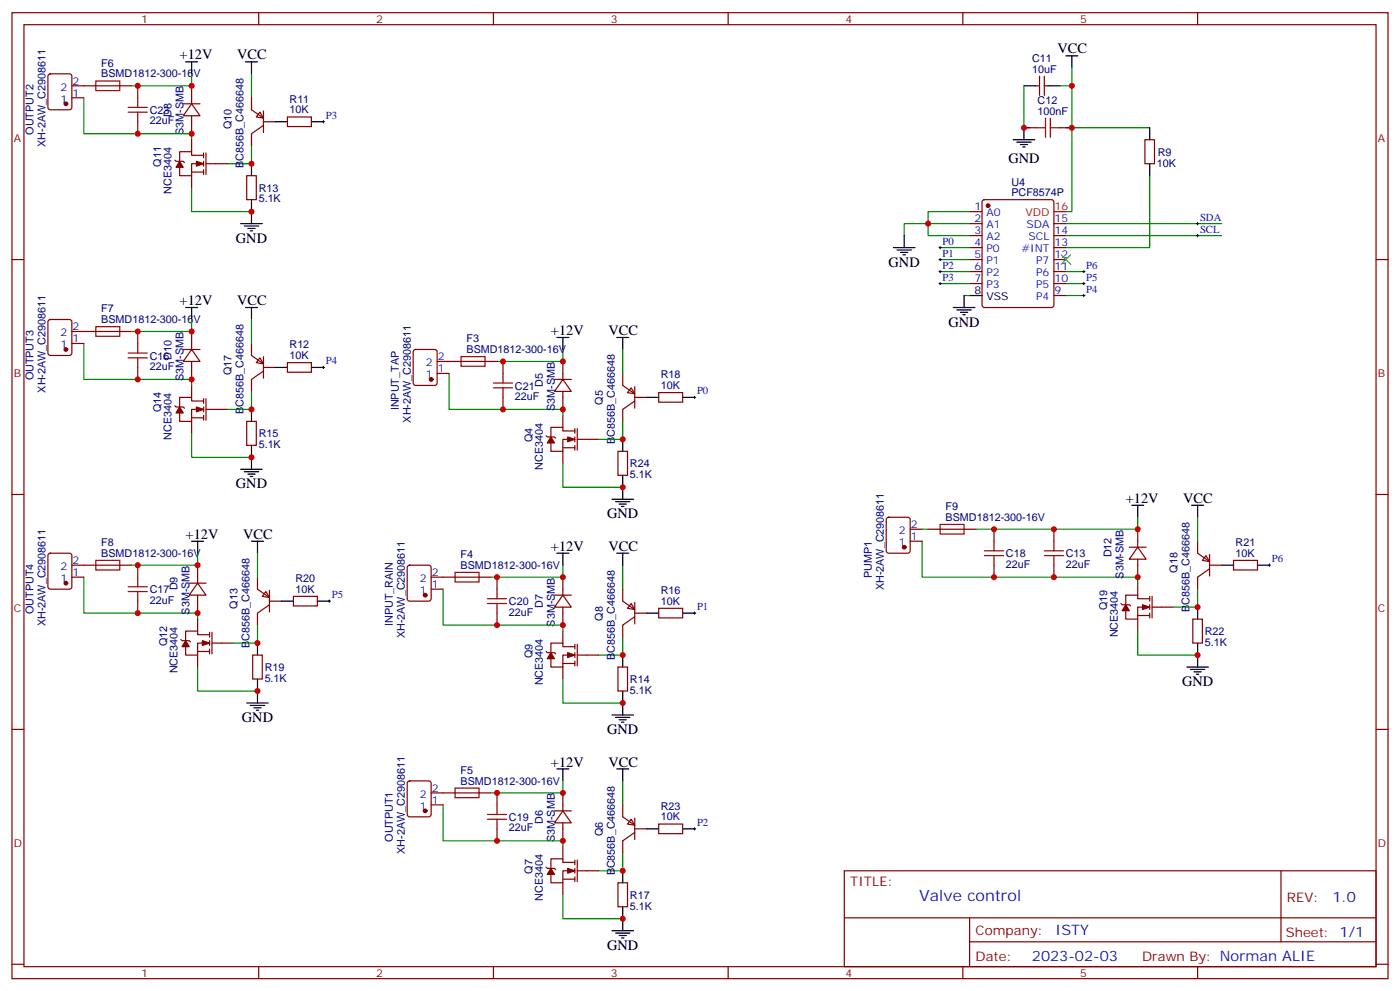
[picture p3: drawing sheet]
<svg xmlns="http://www.w3.org/2000/svg" width="412mm" height="292mm" viewBox="0 0 412 292" stroke-linecap="round" stroke-linejoin="round" font-family="sans-serif">
<g fill="none" stroke="#870000" stroke-width=".35">
<path d="M3.5 3.7h405.4v284.4h-405.4zM7.1 7.3h398.2v277.3h-398.2zM76.2 3.7v3.6M145.3 3.7v3.6M214.5 3.7v3.6M283.6 3.7v3.6M352.8 3.7v3.6M14.3 21.9l.5-.2h5.7l.6 .5 .1 9.4-.5 .7h-5.9l-.6-.4-.1-9.5zM21.2 25.3h17.6M21.2 28.8h3.5M40.6 25.3v3.5M40.6 35.8v3.6"/>
<path d="M54 30.6h4.9M56.4 30.6l2.5 3.5h-4.9zM56.4 25.3v5.3M56.4 34.1v5.3M74.1 28.8v3.5l3.5 2.5M76.6 33l1 1.8-2.1-.4zM77.6 36.9l-3.5 2.5v3.5M77.6 35.8h3.5M77.6 32.7v6.3M84.7 34.4h7v2.9h-7zM301.6 37.6h3.6M305.2 25.3h1"/>
<path d="M306.2 22.4v5.7M307.6 25.3h1.1M307.6 22.4v5.7M312.2 37.6h3.5M51.5 47.1l.4 .4h2.1l.3 .3M56.4 41.1v3.6M56.4 51.7v3.5M56.4 50.7h3.6M60 45.7h-3.6v-1h-3.5v2.8M60 48.2h-3.6v3.5h-3.5v-2.5M60 45v1.4M60 47.5v1.4"/>
<path d="M60 50v1.4M60.7 45v6.4M60.7 48.2h6.3M72.7 51.7h2.8v7.1h-2.8zM289.5 59l.5-.2h19.7l.7 .4v30.6l-.4 .7h-20l-.7-.4v-30.6zM337.3 41.1h2.8v7.1h-2.8zM3.5 76.4h3.6M285.8 76.4h3.5M285.8 62.3h3.5M285.8 65.8h3.5M285.8 69.4h3.5M285.8 72.9h3.5"/>
<path d="M285.8 79.9h3.5M310.4 76.4h3.6M310.4 65.8h3.6M310.4 69.4h3.6M310.4 72.9h3.6M310.4 79.9h3.6M405.3 76.4h3.6M14.3 94.3l.5-.2h5.7l.6 .4 .1 9.4-.5 .7h-5.9l-.6-.4-.1-9.4zM21.2 97.6h17.6M40.6 97.6v3.5M56.4 97.6v5.3M285.8 83.5h3.5"/>
<path d="M310.4 83.5h3.6M310.4 87h3.6M21.2 101.1h3.5M40.6 108.2v3.5M51.5 119.5l.4 .3h2.1l.3 .4M54 102.9h4.9M56.4 102.9l2.5 3.5h-4.9zM56.4 106.4v5.3M56.4 113.5v3.5M60 118h-3.6v-1h-3.5v2.8M60 117.3v1.4M60 119.8v1.4"/>
<path d="M60.7 117.3v6.4M74.1 101.1v3.5l3.5 2.5M76.6 105.3l1 1.8-2.1-.3zM77.6 109.2l-3.5 2.5v3.5M77.6 105v6.3M77.6 108.2h3.5M84.7 106.8h7v2.8h-7zM121.9 103.1l.5-.2h5.7l.6 .4 .1 9.4-.5 .7-5.9 .1-.6-.5-.1-9.4zM128.8 106.4h17.6M128.8 109.9h3.5M148.2 106.4v3.5M148.2 117v3.5"/>
<path d="M163.3 111.7h5M165.8 111.7l2.5 3.5h-5zM165.8 106.4v5.3M165.8 115.2v5.3M183.4 109.9v3.6l3.6 2.4M185.9 114.2l1.1 1.7-2.1-.3zM187 118l-3.6 2.5v3.5M187 117h3.5M187 113.8v6.4M194 115.6h7.1v2.8h-7.1zM56.4 124v3.6M56.4 123h3.6"/>
<path d="M60 120.5h-3.6v3.5h-3.5v-2.4M60 122.3v1.4M60.7 120.5h6.3M72.7 124h2.8v7.1h-2.8zM160.9 128.3l.3 .3h2.1l.4 .4M165.8 131.8h3.5M165.8 122.3v3.5M165.8 132.9v3.5M169.3 126.9h-3.5v-1.1h-3.5v2.8M169.3 129.3h-3.5v3.6h-3.5v-2.5M169.3 126.2v1.4M169.3 128.6v1.4"/>
<path d="M169.3 131.1v1.4M170 126.2v6.3M170 129.3h6.4M182 132.9h2.9v7h-2.9zM3.5 145.6h3.6M261.3 152.5l.5-.2h5.6l.7 .4v9.4l-.5 .7h-5.8l-.7-.4v-9.4zM268.1 159.3h3.5M268.1 155.8h3.5M273.4 155.8h14.1M292.8 155.8v3.5M310.4 155.8v3.5M335.1 155.8v5.3"/>
<path d="M352.8 159.3v3.5l3.5 2.5M405.3 145.6h3.6M14.3 163l.5-.2h5.7l.6 .5 .1 9.4-.5 .7h-5.9l-.6-.4-.1-9.5zM21.2 166.4h17.6M21.2 169.9h3.5M40.6 166.4v3.5M40.6 177v3.5M55.7 171.7h5M58.2 171.7l2.5 3.5h-5zM58.2 166.4v5.3M58.2 175.2v5.3M75.8 169.9v3.5l3.6 2.5"/>
<path d="M78.3 174.1l1.1 1.8-2.1-.4zM79.4 178l-3.6 2.5v3.5M79.4 177h3.5M79.4 173.8v6.3M86.4 175.5h7.1v2.9h-7.1zM120.2 166.6l.4-.2h5.7l.6 .4 .1 9.4-.5 .7-5.9 .1-.6-.5-.1-9.4zM127 169.9h17.6M127 173.4h3.5M146.4 169.9v3.5M163.3 175.2h5M165.8 175.2l2.5 3.5h-5zM165.8 169.9v5.3"/>
<path d="M165.8 178.7v5.3M183.4 173.4v3.6l3.6 2.4M185.9 177.7l1.1 1.7-2.1-.3zM187 177.3v6.4M194 179.1h7.1v2.8h-7.1zM292.8 166.4v3.5M310.4 166.4v3.5M330.2 177.7l.4 .3h2.1l.3 .4M332.7 161.1h4.9M335.1 161.1l2.5 3.5h-4.9zM335.1 164.6v5.3M335.1 171.7v3.5"/>
<path d="M338.7 176.2h-3.6v-1h-3.5v2.8M338.7 178.7h-3.6v3.5h-3.5v-2.4M338.7 175.5v1.5M338.7 178v1.4M339.4 175.5v6.4M339.4 178.7h6.3M355.2 163.5l1.1 1.8-2.1-.3zM356.3 167.4l-3.5 2.5v3.5M356.3 166.4h3.5M356.3 163.2v6.3M363.4 165h7v2.8h-7zM53.3 188.2l.3 .4h2.1l.4 .3"/>
<path d="M58.2 191.8h3.5M58.2 182.2v3.6M58.2 192.8v3.6M61.7 186.8h-3.5v-1h-3.5v2.8M61.7 189.3h-3.5v3.5h-3.5v-2.4M61.7 186.1v1.4M61.7 188.6v1.4M61.7 191.1v1.4M62.4 186.1v6.4M62.4 189.3h6.4M74.4 192.8h2.9v7.1h-2.9zM146.4 180.5v3.5"/>
<path d="M160.9 191.8l.3 .3h2.1l.4 .4M165.8 185.8v3.5M165.8 196.4v3.5M165.8 195.3h3.5M169.3 190.4h-3.5v-1.1h-3.5v2.8M169.3 192.8h-3.5v3.6h-3.5v-2.5M169.3 189.7v1.4M169.3 192.1v1.4M169.3 194.6v1.4M170 189.7v6.3M170 192.8h6.4M182 196.4h2.9v7h-2.9z"/>
<path d="M187 181.5l-3.6 2.5v3.5M187 180.5h3.5M335.1 181.2h3.6M335.1 182.2v3.6M338.7 180.5v1.4M351.4 182.2h2.8v7.1h-2.8zM3.5 214.7h3.6M405.3 214.7h3.6M120.2 230.1l.4-.2h5.7l.6 .4 .1 9.4-.5 .7-5.9 .1-.6-.5-.1-9.4zM127 233.4h17.6M127 236.9h3.5M146.4 233.4v3.5"/>
<path d="M163.3 238.7h5M165.8 238.7l2.5 3.5h-5zM165.8 233.4v5.3M183.4 236.9v3.6l3.6 2.4M146.4 244v3.5M160.9 255.3l.3 .3h2.1l.4 .4M165.8 242.2v5.3M165.8 249.3v3.5M165.8 259.9v3.5M165.8 258.8h3.5M169.3 253.9h-3.5v-1.1h-3.5v2.8M169.3 256.3h-3.5v3.6h-3.5v-2.5"/>
<path d="M169.3 253.2v1.4M169.3 255.6v1.4M169.3 258.1v1.4M170 253.2v6.3M170 256.3h6.4M182 259.9h2.9v7h-2.9zM185.9 241.2l1.1 1.7-2.1-.3zM187 245l-3.6 2.5v3.5M187 240.8v6.4M187 244h3.5M194 242.6h7.1v2.8h-7.1zM248.7 256.3h156.6v28.3h-156.6z"/>
<path d="M377.3 256.4v20.8M248.7 270.2h156.5M285.6 277.2h119.6M285.6 270.2v14.1M3.5 283.8h3.6M76.2 284.6v3.5M145.3 284.6v3.5M214.5 284.6v3.5M283.6 284.6v3.5M352.8 284.6v3.5M405.3 283.8h3.6"/>
</g>
<g fill="none" stroke="#a10000" stroke-width=".35">
<path d="M28.2 23.8h7.1v2.9h-7.1zM37.7 31.6h5.7M37.7 33h5.7M40.6 28.8v2.8M40.6 33v2.8M305.2 37.6h2.8M308 34.8v5.6M309.4 34.8v5.6M309.4 37.6h2.8M28.2 96.2h7.1v2.8h-7.1zM37.7 103.9h5.7M37.7 105.3h5.7"/>
<path d="M40.6 101.1v2.8M40.6 105.3v2.9M135.8 105h7.1v2.8h-7.1zM145.3 112.7h5.7M145.3 114.2h5.7M148.2 109.9v2.8M148.2 114.2v2.8M276.9 154.4h7.1v2.8h-7.1zM292.8 159.3v2.8M310.4 159.3v2.8M28.2 165h7.1v2.8h-7.1zM37.7 172.7h5.7"/>
<path d="M37.7 174.1h5.7M40.6 169.9v2.8M40.6 174.1v2.9M134.1 168.5h7v2.8h-7zM143.6 176.2h5.6M143.6 177.7h5.6M146.4 173.4v2.8M146.4 177.7v2.8M290 162.1h5.6M290 163.5h5.6M292.8 163.5v2.9M307.6 162.1h5.7"/>
<path d="M307.6 163.5h5.7M310.4 163.5v2.9M134.1 232h7v2.8h-7zM143.6 239.7h5.6M146.4 236.9v2.8M143.6 241.2h5.6M146.4 241.2v2.8"/>
</g>
<g fill="none" stroke="#008700" stroke-width=".35">
<path d="M315.7 20v42.3h-1.7M24.7 28.8v10.6h31.7v1.7M56.4 21.7v3.6h-17.6M74.1 21.7v7.1M301.6 25.3v12.3h1.8M312.2 25.3h3.5M314 37.6h24.7M56.4 55.2v7.1h17.7M74.1 42.9v5.3h-7.1M338.7 51.7v21.2h-24.7M266.3 69.4v-3.6h7.1v3.6h12.4M276.9 79.9h8.9"/>
<path d="M276.9 72.9h8.9M276.9 76.4h8.9M285.8 62.3h-12.4v3.5h12.4M314 79.9h5.3M314 69.4h45.8M314 65.8h45.8M56.4 94.1v3.5h-17.6M74.1 94.1v7M276.9 83.5h8.9M284 87h1.8M314 87h5.3M314 83.5h5.3"/>
<path d="M24.7 101.1v10.6h31.7v1.8M74.1 115.2v5.3h-7.1M132.3 109.9v10.6h33.5v1.8M165.8 102.9v3.5h-19.4M183.4 102.9v7M56.4 127.6v7h17.7M165.8 136.4v7h17.6M183.4 124v5.3h-7M271.6 159.3v10.6h63.5v1.8M271.6 155.8h1.8M335.1 152.3v3.5h-47.6M352.8 152.3v7"/>
<path d="M24.7 169.9v10.6h33.5v1.7M58.2 162.8v3.6h-19.4M75.8 162.8v7.1M130.5 173.4v10.6h35.3v1.8M165.8 166.4v3.5h-21.2M183.4 166.4v7M352.8 173.4v5.3h-7.1M58.2 196.4v7h17.6M75.8 184v5.3h-7M165.8 199.9v7h17.6M183.4 187.5v5.3h-7M335.1 185.8v7h17.7"/>
<path d="M130.5 236.9v10.6h35.3v1.8M165.8 229.9v3.5h-21.2M183.4 229.9v7M183.4 251v5.3h-7M165.8 263.4v7h17.6"/>
</g>
<g fill="none" stroke="#000" stroke-width=".29">
<path d="M94.9 35.8h.7M95.2 35.5v.7M276.6 79.9h.7M276.6 76.4h.7M276.6 72.9h.7M276.9 72.5v.7M276.9 76.1v.7M276.9 79.6v.7M318.9 79.9h.7M319.3 79.6v.7M352.4 65.8h.7M352.4 69.4h.7"/>
<path d="M352.8 65.5v.7M352.8 69v.7M276.6 83.5h.7M276.9 83.1v.7M318.9 83.5h.7M318.9 87h.7M319.3 83.1v.7M319.3 86.6v.7M94.9 108.2h.7M95.2 107.8v.7M204.3 117h.7M204.6 116.6v.7"/>
<path d="M96.7 177h.7M97 176.6v.7M373.6 166.4h.7M373.9 166v.7M204.3 180.5h.7M204.6 180.1v.7M204.3 244h.7M204.6 243.6v.7"/>
</g>
<g fill="#870000" stroke="#870000" stroke-width=".35">
<path d="M162.3 128.6l1 1.8h-2.1z"/>
<path d="M167.2 128.6l2.1 .7-2.1 .7z"/>
<path d="M162.3 255.6l1 1.8h-2.1z"/>
<path d="M167.2 255.6l2.1 .7-2.1 .7z"/>
<path d="M162.3 192.1l1 1.8h-2.1z"/>
<path d="M167.2 192.1l2.1 .7-2.1 .7z"/>
<path d="M52.9 47.5l1.1 1.7h-2.1z"/>
<path d="M57.9 47.5l2.1 .7-2.1 .7z"/>
<path d="M54.7 188.6l1 1.8h-2.1z"/>
<path d="M59.6 188.6l2.1 .7-2.1 .7z"/>
<path d="M52.9 119.8l1.1 1.8h-2.1z"/>
<path d="M57.9 119.8l2.1 .7-2.1 .7z"/>
<path d="M331.6 178l1.1 1.8h-2.1z"/>
<path d="M336.5 178l2.2 .7-2.2 .7z"/>
<circle cx="291" cy="60.5" r=".53"/>
<circle cx="127" cy="111.7" r=".53"/>
<circle cx="125.2" cy="175.2" r=".53"/>
<circle cx="125.2" cy="238.7" r=".53"/>
<circle cx="19.4" cy="30.6" r=".53"/>
<circle cx="19.4" cy="102.9" r=".53"/>
<circle cx="19.4" cy="171.7" r=".53"/>
<circle cx="266.3" cy="161.1" r=".53"/>
</g>
<g fill="none" stroke="#000" stroke-width=".35">
<path d="M54.7 18.2h3.5M56.4 18.2v3.5M72.3 18.2h3.5M74.1 18.2v3.5M314 16.4h3.5M315.7 16.4v3.6M81.1 35.8h3.6M91.7 35.8h3.5M301.6 37.6v3.5M301.6 25.3h3.6M308.7 25.3h3.5M338.7 37.6v3.5"/>
<path d="M74.1 48.2v3.5M74.1 58.8v7M298.4 41.1h6.4M299.5 41.8h4.2M300.6 42.5h2.1M301.3 43.3h.7M338.7 48.2v3.5M70.9 65.8h6.4M72 66.5h4.2M73 67.2h2.1M73.7 67.9h.7M263.2 72.9h6.3"/>
<path d="M264.2 73.6h4.3M265.3 74.3h2.1M266 75h.7M266.3 69.4v3.5M54.7 90.5h3.5M56.4 90.5v3.6M72.3 90.5h3.5M74.1 90.5v3.6M164 99.3h3.6M165.8 99.3v3.6M181.7 99.3h3.5M183.4 99.3v3.6"/>
<path d="M280.8 90.5h6.4M281.9 91.2h4.2M282.9 91.9h2.1M283.6 92.6h.7M284 87v3.5M285.8 87h3.5M81.1 108.2h3.6M91.7 108.2h3.5M190.5 117h3.5M201.1 117h3.5M70.9 138.1h6.4M72 138.9h4.2"/>
<path d="M73 139.6h2.1M74.1 120.5v3.5M74.1 131.1v7M183.4 129.3v3.6M183.4 139.9v7.1M56.4 159.3h3.6M58.2 159.3v3.5M73.7 140.3h.7M74.1 159.3h3.5M75.8 159.3v3.5M180.3 147h6.3M181.3 147.7h4.3"/>
<path d="M182.4 148.4h2.1M183.1 149.1h.7M333.4 148.7h3.5M335.1 148.7v3.6M351 148.7h3.5M352.8 148.7v3.6M82.9 177h3.5M93.5 177h3.5M164 162.8h3.6M165.8 162.8v3.6M181.7 162.8h3.5M183.4 162.8v3.6"/>
<path d="M352.8 178.7v3.5M359.8 166.4h3.6M370.4 166.4h3.5M75.8 189.3v3.5M75.8 199.9v7M183.4 192.8v3.6M190.5 180.5h3.5M201.1 180.5h3.5M349.6 196.4h6.4M350.7 197.1h4.2M351.7 197.8h2.1M352.4 198.5h.7"/>
<path d="M352.8 189.3v7.1M72.7 206.9h6.3M73.7 207.6h4.3M74.8 208.4h2.1M75.5 209.1h.7M180.3 210.5h6.3M181.3 211.2h4.3M182.4 211.9h2.1M183.1 212.6h.7M183.4 203.4v7.1M164 226.3h3.6M165.8 226.3v3.6"/>
<path d="M181.7 226.3h3.5M183.4 226.3v3.6M183.4 256.3v3.6M190.5 244h3.5M201.1 244h3.5M180.3 274h6.3M181.3 274.7h4.3M182.4 275.4h2.1M183.1 276.1h.7M183.4 266.9v7.1"/>
</g>
<path d="M310.4 62.3h3.6" fill="none" stroke="#f00" stroke-width=".35"/>
<path d="M312.6 75l2.8 2.8M315.4 75l-2.8 2.8" fill="none" stroke="#3c3" stroke-width=".35"/>
<g fill="#c00">
<circle cx="165.8" cy="106.4" r=".88"/>
<circle cx="58.2" cy="166.4" r=".88"/>
<circle cx="56.4" cy="97.6" r=".88"/>
<circle cx="56.4" cy="25.3" r=".88"/>
<circle cx="165.8" cy="233.4" r=".88"/>
<circle cx="165.8" cy="169.9" r=".88"/>
<circle cx="165.8" cy="120.5" r=".88"/>
<circle cx="165.8" cy="247.5" r=".88"/>
<circle cx="165.8" cy="184" r=".88"/>
<circle cx="56.4" cy="39.4" r=".88"/>
<circle cx="58.2" cy="180.5" r=".88"/>
<circle cx="56.4" cy="111.7" r=".88"/>
<circle cx="315.7" cy="37.6" r=".88"/>
<circle cx="301.6" cy="37.6" r=".88"/>
<circle cx="273.4" cy="65.8" r=".88"/>
<circle cx="315.7" cy="25.3" r=".88"/>
<circle cx="74.1" cy="48.2" r=".88"/>
<circle cx="74.1" cy="62.3" r=".88"/>
<circle cx="335.1" cy="169.9" r=".88"/>
<circle cx="335.1" cy="155.8" r=".88"/>
<circle cx="74.1" cy="120.5" r=".88"/>
<circle cx="74.1" cy="134.6" r=".88"/>
<circle cx="75.8" cy="189.3" r=".88"/>
<circle cx="75.8" cy="203.4" r=".88"/>
<circle cx="183.4" cy="256.3" r=".88"/>
<circle cx="183.4" cy="270.4" r=".88"/>
<circle cx="183.4" cy="192.8" r=".88"/>
<circle cx="183.4" cy="206.9" r=".88"/>
<circle cx="183.4" cy="129.3" r=".88"/>
<circle cx="183.4" cy="143.4" r=".88"/>
<circle cx="352.8" cy="178.7" r=".88"/>
<circle cx="352.8" cy="192.8" r=".88"/>
<circle cx="40.6" cy="25.3" r=".88"/>
<circle cx="40.6" cy="39.4" r=".88"/>
<circle cx="40.6" cy="97.6" r=".88"/>
<circle cx="40.6" cy="111.7" r=".88"/>
<circle cx="40.6" cy="166.4" r=".88"/>
<circle cx="40.6" cy="180.5" r=".88"/>
<circle cx="146.4" cy="233.4" r=".88"/>
<circle cx="146.4" cy="247.5" r=".88"/>
<circle cx="146.4" cy="169.9" r=".88"/>
<circle cx="146.4" cy="184" r=".88"/>
<circle cx="148.2" cy="106.4" r=".88"/>
<circle cx="148.2" cy="120.5" r=".88"/>
<circle cx="310.4" cy="155.8" r=".88"/>
<circle cx="310.4" cy="169.9" r=".88"/>
<circle cx="292.8" cy="155.8" r=".88"/>
<circle cx="292.8" cy="169.9" r=".88"/>
</g>
<text font-size="4.6" fill="#00f" x="270.8" y="265.4">Valve control</text>
<g font-size="4.2">
<text x="52.9" y="17.5">+12V</text>
<text x="69.8" y="17.5">VCC</text>
<text x="311.5" y="15.7">VCC</text>
<text x="297" y="47.9">GND</text>
<text x="69.5" y="71.5">GND</text>
<text x="261.8" y="78.5">GND</text>
<text x="52.9" y="89.8">+12V</text>
<text x="69.8" y="89.8">VCC</text>
<text x="162.3" y="98.6">+12V</text>
<text x="179.2" y="98.6">VCC</text>
<text x="279.4" y="96.2">GND</text>
<text x="69.5" y="143.8">GND</text>
<text x="331.6" y="148">+12V</text>
<text x="348.5" y="148">VCC</text>
<text x="178.9" y="152.6">GND</text>
<text x="54.7" y="158.6">+12V</text>
<text x="71.6" y="158.6">VCC</text>
<text x="162.3" y="162.1">+12V</text>
<text x="179.2" y="162.1">VCC</text>
<text x="348.2" y="202">GND</text>
<text x="71.3" y="212.6">GND</text>
<text x="178.9" y="216.1">GND</text>
<text x="162.3" y="225.6">+12V</text>
<text x="179.2" y="225.6">VCC</text>
<text x="178.9" y="279.6">GND</text>
</g>
<g font-size="4.2" fill="#00f">
<text x="392.5" y="265.6">1.0</text>
<text x="310.9" y="275.2">ISTY</text>
<text x="304" y="283">2023-02-03</text>
</g>
<g font-size="3.9" fill="#800">
<text x="250.5" y="260.9">TITLE:</text>
<text x="379.1" y="265.6">REV:</text>
<text x="287.4" y="275.1">Company:</text>
<text x="378.7" y="275.7">Sheet: 1/1</text>
<text x="287.4" y="282.8">Date:</text>
<text x="336.4" y="282.9">Drawn By: Norman ALIE</text>
</g>
<g font-size="3.2" fill="#800">
<text x="41.6" y="6.7">1</text>
<text x="110.8" y="6.7">2</text>
<text x="179.9" y="6.7">3</text>
<text x="249.1" y="6.7">4</text>
<text x="318.2" y="6.7">5</text>
<text x="4.1" y="41.8">A</text>
<text x="405.9" y="41.8">A</text>
<text x="4.1" y="111">B</text>
<text x="405.9" y="111">B</text>
<text x="4.1" y="180.1">C</text>
<text x="405.9" y="180.1">C</text>
<text x="4.1" y="249.3">D</text>
<text x="405.9" y="249.3">D</text>
<text x="41.6" y="287.5">1</text>
<text x="110.8" y="287.5">2</text>
<text x="179.9" y="287.5">3</text>
<text x="249.1" y="287.5">4</text>
<text x="318.2" y="287.5">5</text>
</g>
<g font-size="3.2" fill="#000080">
<text x="29.8" y="22.8">BSMD1812-300-16V</text>
<text x="29.8" y="19.6">F6</text>
<text x="304" y="21.4">10uF</text>
<text x="304" y="18.2">C11</text>
<text x="44.1" y="33.5">C23</text>
<text x="50.5" y="34.4" transform="rotate(-90 50.5 34.4)">D8</text>
<text x="85.3" y="33.4">10K</text>
<text x="85.3" y="30.2">R11</text>
<text x="305.7" y="33.7">100nF</text>
<text x="305.7" y="30.6">C12</text>
<text x="9.9" y="39.7" transform="rotate(-90 9.9 39.7)">OUTPUT2</text>
<text x="44.1" y="36.6">22uF</text>
<text x="54" y="39.8" transform="rotate(-90 54 39.8)">S3M-SMB</text>
<text x="68.2" y="38" transform="rotate(-90 68.2 38)">Q10</text>
<text x="13.4" y="43.3" transform="rotate(-90 13.4 43.3)">XH-2AW_C2908611</text>
<text x="341" y="45.8">R9</text>
<text x="47.5" y="49" transform="rotate(-90 47.5 49)">Q11</text>
<text x="71.7" y="49.6" transform="rotate(-90 71.7 49.6)">BC856B_C466648</text>
<text x="340.8" y="49">10K</text>
<text x="50.6" y="57.1" transform="rotate(-90 50.6 57.1)">NCE3404</text>
<text x="76.2" y="59.6">5.1K</text>
<text x="76.2" y="56.4">R13</text>
<text x="297.9" y="57.6">PCF8574P</text>
<text x="297.9" y="54.7">U4</text>
<text x="29.8" y="95.1">BSMD1812-300-16V</text>
<text x="29.8" y="91.9">F7</text>
<text x="137.4" y="100.8">F3</text>
<text x="44.1" y="105.8">C16</text>
<text x="50.5" y="105.9" transform="rotate(-90 50.5 105.9)">D10</text>
<text x="85.3" y="105.7">10K</text>
<text x="85.3" y="102.5">R12</text>
<text x="137.4" y="103.9">BSMD1812-300-16V</text>
<text x="9.9" y="112" transform="rotate(-90 9.9 112)">OUTPUT3</text>
<text x="44.1" y="108.9">22uF</text>
<text x="54.1" y="112.1" transform="rotate(-90 54.1 112.1)">S3M-SMB</text>
<text x="68.2" y="110.4" transform="rotate(-90 68.2 110.4)">Q17</text>
<text x="159.9" y="113.8" transform="rotate(-90 159.9 113.8)">D5</text>
<text x="194.7" y="111.3">R18</text>
<text x="13.4" y="115.6" transform="rotate(-90 13.4 115.6)">XH-2AW_C2908611</text>
<text x="151.7" y="117.7">22uF</text>
<text x="151.7" y="114.7">C21</text>
<text x="177.6" y="119.2" transform="rotate(-90 177.6 119.2)">Q5</text>
<text x="194.7" y="114.5">10K</text>
<text x="47.5" y="121.3" transform="rotate(-90 47.5 121.3)">Q14</text>
<text x="71.7" y="121.9" transform="rotate(-90 71.7 121.9)">BC856B_C466648</text>
<text x="117.5" y="120.8" transform="rotate(-90 117.5 120.8)">INPUT_TAP</text>
<text x="121" y="124.4" transform="rotate(-90 121 124.4)">XH-2AW_C2908611</text>
<text x="163.4" y="121" transform="rotate(-90 163.4 121)">S3M-SMB</text>
<text x="50.6" y="129.4" transform="rotate(-90 50.6 129.4)">NCE3404</text>
<text x="76.2" y="131.9">5.1K</text>
<text x="76.2" y="128.7">R15</text>
<text x="156.8" y="130.2" transform="rotate(-90 156.8 130.2)">Q4</text>
<text x="181.1" y="130.7" transform="rotate(-90 181.1 130.7)">BC856B_C466648</text>
<text x="185.6" y="137.5">R24</text>
<text x="159.9" y="138.2" transform="rotate(-90 159.9 138.2)">NCE3404</text>
<text x="185.6" y="140.7">5.1K</text>
<text x="278.5" y="153.3">BSMD1812-300-16V</text>
<text x="278.5" y="150.1">F9</text>
<text x="29.8" y="160.7">F8</text>
<text x="364" y="160.7">R21</text>
<text x="29.8" y="163.9">BSMD1812-300-16V</text>
<text x="135.7" y="167.4">BSMD1812-300-16V</text>
<text x="135.7" y="164.3">F4</text>
<text x="296.3" y="167.1">22uF</text>
<text x="296.3" y="164.1">C18</text>
<text x="314" y="167.1">22uF</text>
<text x="314" y="164.1">C13</text>
<text x="327.4" y="164.1" transform="rotate(-90 327.4 164.1)">D12</text>
<text x="364" y="163.9">10K</text>
<text x="52.3" y="173.8" transform="rotate(-90 52.3 173.8)">D9</text>
<text x="87.1" y="171.3">R20</text>
<text x="256.8" y="170.2" transform="rotate(-90 256.8 170.2)">PUMP1</text>
<text x="260.3" y="173.8" transform="rotate(-90 260.3 173.8)">XH-2AW_C2908611</text>
<text x="331" y="170.3" transform="rotate(-90 331 170.3)">S3M-SMB</text>
<text x="346.9" y="168.6" transform="rotate(-90 346.9 168.6)">Q18</text>
<text x="44.1" y="177.7">22uF</text>
<text x="44.1" y="174.6">C17</text>
<text x="70" y="179.1" transform="rotate(-90 70 179.1)">Q13</text>
<text x="87.1" y="174.5">10K</text>
<text x="149.9" y="178.2">C20</text>
<text x="159.9" y="179.1" transform="rotate(-90 159.9 179.1)">D7</text>
<text x="194.7" y="178">10K</text>
<text x="194.7" y="174.8">R16</text>
<text x="326.2" y="179.5" transform="rotate(-90 326.2 179.5)">Q19</text>
<text x="9.9" y="180.8" transform="rotate(-90 9.9 180.8)">OUTPUT4</text>
<text x="13.4" y="184.4" transform="rotate(-90 13.4 184.4)">XH-2AW_C2908611</text>
<text x="55.8" y="180.9" transform="rotate(-90 55.8 180.9)">S3M-SMB</text>
<text x="115.7" y="184.3" transform="rotate(-90 115.7 184.3)">INPUT_RAIN</text>
<text x="149.9" y="181.2">22uF</text>
<text x="163.4" y="184.5" transform="rotate(-90 163.4 184.5)">S3M-SMB</text>
<text x="177.6" y="182.7" transform="rotate(-90 177.6 182.7)">Q8</text>
<text x="350.4" y="180.1" transform="rotate(-90 350.4 180.1)">BC856B_C466648</text>
<text x="49.2" y="190.1" transform="rotate(-90 49.2 190.1)">Q12</text>
<text x="73.5" y="190.7" transform="rotate(-90 73.5 190.7)">BC856B_C466648</text>
<text x="119.2" y="187.9" transform="rotate(-90 119.2 187.9)">XH-2AW_C2908611</text>
<text x="329.3" y="187.6" transform="rotate(-90 329.3 187.6)">NCE3404</text>
<text x="354.9" y="190.1">5.1K</text>
<text x="354.9" y="186.9">R22</text>
<text x="78" y="197.5">R19</text>
<text x="156.8" y="193.7" transform="rotate(-90 156.8 193.7)">Q9</text>
<text x="181.1" y="194.2" transform="rotate(-90 181.1 194.2)">BC856B_C466648</text>
<text x="52.3" y="198.2" transform="rotate(-90 52.3 198.2)">NCE3404</text>
<text x="78" y="200.7">5.1K</text>
<text x="159.9" y="201.7" transform="rotate(-90 159.9 201.7)">NCE3404</text>
<text x="185.6" y="201">R14</text>
<text x="185.6" y="204.2">5.1K</text>
<text x="135.7" y="227.8">F5</text>
<text x="135.7" y="230.9">BSMD1812-300-16V</text>
<text x="194.7" y="238.3">R23</text>
<text x="149.9" y="244.7">22uF</text>
<text x="149.9" y="241.7">C19</text>
<text x="159.9" y="242.6" transform="rotate(-90 159.9 242.6)">D6</text>
<text x="194.7" y="241.5">10K</text>
<text x="115.7" y="247.8" transform="rotate(-90 115.7 247.8)">OUTPUT1</text>
<text x="119.2" y="251.4" transform="rotate(-90 119.2 251.4)">XH-2AW_C2908611</text>
<text x="163.4" y="248" transform="rotate(-90 163.4 248)">S3M-SMB</text>
<text x="177.6" y="246.2" transform="rotate(-90 177.6 246.2)">Q6</text>
<text x="156.8" y="257.2" transform="rotate(-90 156.8 257.2)">Q7</text>
<text x="181.1" y="257.7" transform="rotate(-90 181.1 257.7)">BC856B_C466648</text>
<text x="159.9" y="265.2" transform="rotate(-90 159.9 265.2)">NCE3404</text>
<text x="185.6" y="267.7">5.1K</text>
<text x="185.6" y="264.5">R17</text>
</g>
<g font-size="3.2" fill="#00f">
<text x="17.8" y="26.7">2</text>
<text x="21.3" y="28.4">1</text>
<text x="21.3" y="24.9">2</text>
<text x="17.8" y="30.2">1</text>
<text x="96" y="35">P3</text>
<text x="287.1" y="61.9">1</text>
<text x="287.1" y="65.5">2</text>
<text x="290.6" y="63.7">A0</text>
<text x="310.6" y="65.5">15</text>
<text x="353.5" y="64.9">SDA</text>
<text x="287.1" y="69">3</text>
<text x="290.6" y="67.2">A1</text>
<text x="290.6" y="70.8">A2</text>
<text x="302.4" y="67.2">SDA</text>
<text x="303" y="70.8">SCL</text>
<text x="310.6" y="69">14</text>
<text x="353.5" y="68.5">SCL</text>
<text x="277.6" y="75.5">P1</text>
<text x="277.6" y="72">P0</text>
<text x="287.1" y="72.5">4</text>
<text x="287.1" y="76.1">5</text>
<text x="290.6" y="74.3">P0</text>
<text x="290.6" y="77.8">P1</text>
<text x="300.9" y="74.3">#INT</text>
<text x="305.2" y="77.8">P7</text>
<text x="310.6" y="76.1">12</text>
<text x="310.6" y="72.5">13</text>
<text x="277.6" y="82.6">P3</text>
<text x="277.6" y="79.1">P2</text>
<text x="287.1" y="79.6">6</text>
<text x="287.1" y="83.1">7</text>
<text x="290.6" y="81.4">P2</text>
<text x="305.2" y="81.4">P6</text>
<text x="310.6" y="83.1">10</text>
<text x="310.6" y="79.6">11</text>
<text x="320" y="79.1">P6</text>
<text x="320" y="82.6">P5</text>
<text x="290.6" y="84.9">P3</text>
<text x="305.2" y="88.4">P4</text>
<text x="305.2" y="84.9">P5</text>
<text x="310.6" y="86.6">9</text>
<text x="320" y="86.1">P4</text>
<text x="17.8" y="99">2</text>
<text x="21.3" y="100.8">1</text>
<text x="21.3" y="97.2">2</text>
<text x="17.8" y="102.5">1</text>
<text x="96" y="107.3">P4</text>
<text x="125.4" y="107.8">2</text>
<text x="128.9" y="106">2</text>
<text x="125.4" y="111.3">1</text>
<text x="128.9" y="109.6">1</text>
<text x="205.3" y="116.1">P0</text>
<text x="268.3" y="155.4">2</text>
<text x="264.8" y="160.7">1</text>
<text x="264.8" y="157.2">2</text>
<text x="268.3" y="159">1</text>
<text x="17.8" y="167.8">2</text>
<text x="21.3" y="166">2</text>
<text x="374.6" y="165.5">P6</text>
<text x="17.8" y="171.3">1</text>
<text x="21.3" y="169.5">1</text>
<text x="123.7" y="171.3">2</text>
<text x="127.2" y="173.1">1</text>
<text x="127.2" y="169.5">2</text>
<text x="97.7" y="176.1">P5</text>
<text x="123.7" y="174.8">1</text>
<text x="205.3" y="179.6">P1</text>
<text x="127.2" y="233">2</text>
<text x="123.7" y="238.3">1</text>
<text x="123.7" y="234.8">2</text>
<text x="127.2" y="236.6">1</text>
<text x="205.3" y="243.1">P2</text>
</g>
<g font-size="3.2" fill="#f00">
<text x="302.1" y="63.7">VDD</text>
<text x="310.6" y="61.9">16</text>
</g>
<g font-size="3.2">
<text x="287.1" y="86.6">8</text>
<text x="290.6" y="88.4">VSS</text>
</g>
</svg>
